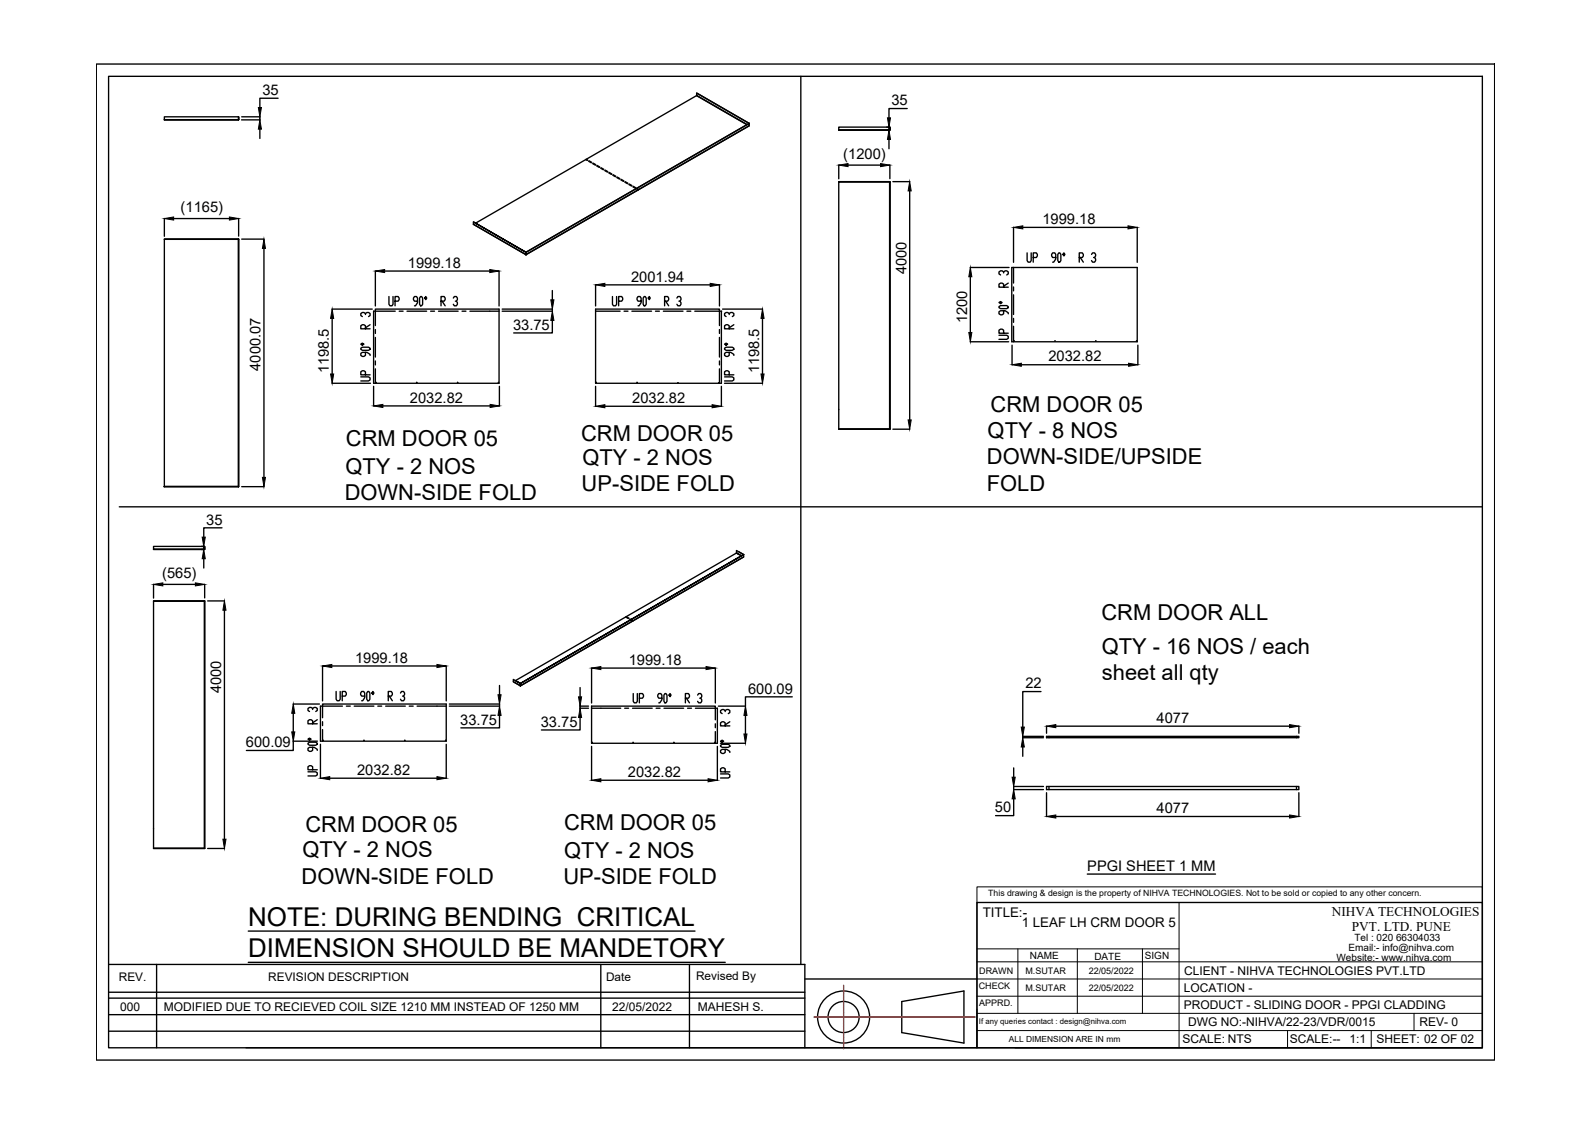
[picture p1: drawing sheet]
<svg xmlns="http://www.w3.org/2000/svg" width="297mm" height="210mm" viewBox="0 0 297 210" stroke-linecap="round" stroke-linejoin="round" font-family="sans-serif">
<!-- layer: 0 -->
<g fill="none" stroke="#000" stroke-width=".25">
<path d="M18 12h261.4v186.1h-261.4zM20.3 14.3h256.8v181.5h-256.8zM52 18.4h-3.4v1.7M130.2 17.8v.1M130.2 17.4l9.8 5.7M149.7 14.3v166M30.7 21.8h13.9v.6h-13.9zM30.7 22.4h.1M44.6 22.4h-13.9M44.6 21.8v.6zM44.6 22.4h.1M45.1 22.4h3.5"/>
<path d="M45.2 21.8h3.4M48.6 21.8v.6M48.6 24.1v1.8M109.5 29.8l.3 .2M109.6 29.7l.3 .2M110 30.2l.5 .2M110.1 30l.5 .3M110.8 30.6l.5 .3M110.8 30.5l.6 .3M111.5 31l.5 .3M111.6 30.9l.5 .3M112.3 31.5l.5 .2"/>
<path d="M112.4 31.3l.5 .3M113.1 31.9l.4 .3M113.1 31.8l.5 .3M113.8 32.3l.5 .3M113.9 32.2l.5 .3M114.6 32.8l.5 .2M114.6 32.6l.5 .3M115.3 33.2l.5 .3M115.4 33.1l.5 .3M116.1 33.6l.5 .3M116.1 33.5l.5 .3M116.8 34.1l.5 .2"/>
<path d="M116.9 34l.5 .2M117.6 34.5l.5 .3M117.6 34.4l.5 .3M118.3 34.9l.5 .3M118.4 34.8l.5 .3M119.1 35.4l.2 .1M119.1 35.3l.3 .1M139.6 23.3l-9.4-5.4-41.3 23.8M140 23.1h.1M140 23.1l-9.8-5.7v.4l9.5 5.5M140 23.1l-41.7 24M140 23.5l-41.7 24.1-9.8-5.7"/>
<path d="M156.8 23.8h9.5v.5h-9.5zM156.8 24.3h9.5zM156.8 34h9.5v46.2h-9.5h9.5M156.8 30.8v2.6M158.5 30.9h6.1M165.8 23.8h.4v.5h-.5M166.2 26.1v1.7M166.3 24.3v-.5v.5M166.3 34h-9.5M166.3 34h-9.5v46.2h9.5M166.3 30.8v2.6M166.9 34h3.2"/>
<path d="M169.6 20.3h-3.4v1.7M170.1 35.7v42.8M30.7 44.7h13.9zM30.7 40.8v3.4M32.5 40.9h10.4M44.6 44.7v46.3h-13.9M44.6 44.7h.1M44.6 44.7v46.3M44.6 44.7h-13.9v46.3M44.6 40.8v3.3M45.2 44.7h4.2M49.3 46.4v42.8"/>
<path d="M62.1 57.8h7.5M62.1 59.5v10.4M68.3 58.8v-.2l-.3-.2h-.3l-.3 .2v.4l.3 .2M68.3 58.6l.3-.2 .6 .2v.4l-.3 .2M70.2 50.7v6.5M71.9 50.7h19.7M72.7 55.4v1.5l.2 .3h.4l.2-.3v-1.5M73.9 56.3h.5l.2-.3-.2-.6h-.5v1.8M73.9 58.2h-4.1v13.4h23.5v-13.8h-23.1v3.1M74.6 58.2h.8M76.1 58.2h3.7M78.1 56.3h-.6l-.2-.3 .2-.6h.4l.2 .3v.9l-.4 .6h-.2"/>
<path d="M78.6 55.4h.2l.2 .3v1.2l-.2 .3h-.2l-.2-.3v-1.2zM79.6 55.4l.2 .3-.2 .3-.2-.3zM80.5 58.2h.7M82 58.2h3.6M82.4 56.3h.6l.2-.3-.2-.6h-.6v1.8M82.6 56.3l.6 .9M84.7 55.7l.2-.3h.4l.2 .3v.3l-.2 .3h-.2M85.3 56.3l.2 .3-.2 .6h-.4l-.2-.3M86.4 58.2h.7M87.8 58.2h5.5M88.5 41.5l9.8 5.6zM88.5 41.5v.4l9.8 5.7v-.5"/>
<path d="M93.3 50.7v6.5M93.9 58.2h9.4M93.9 57.8h9.4M98.3 47.1v.5M98.3 47.6h.1M98.3 47.1l41.7-24v.4l-41.7 24.1zM103.3 59.9v2.3h-7.3M103.3 54.3v1.7M103.3 57.8v.4M111.3 58.2h4.6M111.3 53.2v4M113.1 53.2h19.7"/>
<path d="M114.5 55.4v1.5l.2 .3h.4l.2-.3v-1.5M115.6 56.3h.6l.2-.3-.2-.6h-.6v1.8M116.7 58.2h.7M118.1 58.2h3.7M119.8 56.3h-.5l-.2-.3 .2-.6h.4l.1 .3v.9l-.3 .6h-.2M120.4 55.4h.2l.2 .3v1.2l-.2 .3h-.2l-.2-.3v-1.2zM121.4 55.4l.2 .3-.2 .3-.2-.3zM122.5 58.2h.8M124 58.2h3.7M124.2 56.3h.6l.2-.3-.2-.6h-.6v1.8M124.4 56.3l.6 .9M126.5 55.7l.2-.3h.4l.2 .3v.3l-.2 .3h-.2"/>
<path d="M127.1 56.3l.2 .3-.2 .6h-.4l-.2-.3M128.4 58.2h.7M129.9 58.2h5M134.5 53.2v4M134.9 58.2v13.4h-23.6v-13.8h23.2v3.1M135.1 57.8h7.5M136.3 58.8v-.2l-.3-.2h-.3l-.3 .2v.4l.3 .2M136.3 58.6l.3-.2 .6 .2v.4l-.3 .2M142.5 59.5v10.4M181.4 50h7.2M181.4 51.7v10.4M186.7 57.3l.3-.2h1.2l.3 .2v.2l-.3 .2h-1.2l-.3-.2z"/>
<path d="M186.7 56.5l.3-.1 .3 .1-.3 .2zM187.6 58.1v.6l-.3 .1-.6-.1v-.4l.3-.2h.9l.6 .4v.2M187.6 53.7v-.6l-.3-.2-.6 .2v.6h1.8M187.6 51v-.2l-.3-.2h-.3l-.3 .2v.4l.3 .2M187.6 50.8l.3-.2h.3l.3 .2v.4l-.3 .2M188.5 52.9l-.9 .6M189.1 50h23.5v13.9h-23.5zM189.5 42.5v6.5M189.5 50v2.9M189.5 53.6v.8M189.5 55.1v3.7M189.5 59.5v.8"/>
<path d="M191.2 42.5h19.7M192 47.3v1.4l.2 .3h.4l.2-.3v-1.4M193.1 48.1h.6l.2-.3-.2-.5h-.6v1.7M197.4 48.1h-.6l-.2-.3 .2-.5h.4l.2 .3v.8l-.4 .6h-.2M197.9 47.3h.2l.2 .3v1.1l-.2 .3h-.2l-.2-.3v-1.1zM198.9 47.3l.2 .3-.2 .2-.2-.2zM201.8 48.1h.5l.2-.3-.2-.5h-.5v1.7M201.9 48.1l.6 .9M204 47.6l.2-.3h.4l.2 .3-.2 .5h-.2M204.6 48.1l.2 .3-.2 .6h-.4l-.2-.3M212.6 42.5v6.5M62.1 71.6h7.2"/>
<path d="M67.4 70.4h1.5l.3 .2v.4l-.3 .2h-1.5M67.4 65.1l.3-.2h1.2l.3 .2v.2l-.3 .2h-1.2l-.3-.2zM67.4 64.3l.3-.2 .3 .2-.3 .2zM68.3 70.1v-.6l-.3-.2-.6 .2v.6h1.8M68.3 65.9v.5l-.3 .2-.6-.2v-.3l.3-.2h.9l.6 .3v.2M68.3 61.5v-.6l-.3-.2-.6 .2v.6h1.8M69.2 60.7l-.9 .6M69.8 72.2v3.7M70.2 61.6v.7M70.2 63.1v3.6M70.2 67.5v.7M70.2 68.9v2.7"/>
<path d="M71.6 75.9h20M93.4 72.2v3.7M111.3 72.2v3.7M113.1 75.9h20M134.5 61.6v.7M134.5 63.1v3.6M134.5 67.5v.7M134.5 68.9v2.7M134.9 72.2v3.7M135.4 71.6h7.2M135.4 70.4h1.5l.3 .2v.4l-.3 .2h-1.5M135.4 65.1l.3-.2h1.2l.3 .2v.2l-.3 .2h-1.2l-.3-.2z"/>
<path d="M135.4 64.3l.3-.2 .3 .2-.3 .2zM136.3 70.1v-.6l-.3-.2-.6 .2v.6h1.8M136.3 65.9v.5l-.3 .2-.6-.2v-.3l.3-.2h.9l.6 .3v.2M136.3 61.5v-.6l-.3-.2-.6 .2v.6h1.8M137.2 60.7l-.9 .6M156.8 76.5v.1M181.4 63.9h7.2M186.7 62.7h1.5l.3 .2v.3l-.3 .2h-1.5M187.6 62.3v-.6l-.3-.2-.6 .2v.6h1.8M189.2 64.5v3.7M189.5 61v2.9M190.9 68.2h20.1"/>
<path d="M212.7 64.5v3.7M22.3 94.7h254.8M41.5 98.7h-3.4v1.7M44.5 90.9l.1 .1M44.5 90.9h.1M44.5 90.9l-13.8 .1M44.6 91h.1M45.2 91h4.2M166.3 80.2v-46.2v46.2M166.3 80.2h.1M166.9 80.2h3.2M28.7 102.1h9.5v.6h-9.5z"/>
<path d="M28.7 102.7h9.5zM28.7 109.2v2.6M28.7 112.3h9.5v46.3M30.4 109.2h6.1M37.7 102.1h.4v.6h-.5M38.1 104.4v1.8M38.2 112.4l.1 46.2-9.6-.1 9.5 .1zM38.2 112.3l-9.5 .1M38.2 102.7v-.6l.1 .6M38.3 112.3l-9.6 .1v46.2l9.5-.1M38.3 109.2v2.6M38.8 112.3h3.2"/>
<path d="M42 114.1v42.8M117 115.3l.5 .3M117.1 115.3l.5 .3M117.7 115.8l.6 .3M117.8 115.7l.6 .3M137.7 103.3l.4 .3M137.7 103.3v-.4l1.3 .8M137.7 103.3l.9 .6M138.1 103.1l.9 .6M138.6 103.9l-.9-.5-41.3 23.8 .9 .5-1.3-.7v.4l1.3 .8M139 103.7l-41.7 24v.5v-.5l41.7-24v.4l-41.7 24.1M139 104.1l-41.7 24.1"/>
<path d="M139 103.7h.1M54.8 131.6h4.9M54.8 133.3v3.5M57.6 138.9l.3-.2h1.1l.3 .2v.2l-.3 .2h-1.1l-.3-.2zM57.6 138.2l.3-.2 .3 .2-.3 .1zM58.4 139.7v.6l-.2 .1-.6-.1v-.4l.3-.2h.8l.6 .4v.2M58.4 135.3v-.6l-.2-.2-.6 .2v.6h1.7M58.4 132.6v-.2l-.2-.2h-.3l-.3 .2v.4l.3 .2M58.4 132.4l.3-.2 .6 .2v.4l-.3 .2M59.3 134.5l-.9 .6M59.3 138.5h-4.5v1.8h-8.7M59.9 139.1v6.4"/>
<path d="M60.3 124.5v6.5M60.3 134.9v.7M60.3 136.4v2.1M62 124.5h19.7M62.8 129.2v1.5l.2 .3h.4l.2-.3v-1.5M64 130.1h.5l.2-.3-.2-.6h-.5v1.8M64 132h-4.1v6.5h23.5v-6.9h-23.1v2.6M64.7 132h.8M66.2 132h3.7M68.2 130.1h-.6l-.2-.3 .2-.6h.4l.2 .3v.9l-.4 .6h-.2M68.7 129.2h.3l.1 .3v1.2l-.1 .3h-.3l-.1-.3v-1.2zM69.7 129.2l.2 .3-.2 .3-.2-.3z"/>
<path d="M70.6 132h.8M72.1 132h3.7M72.6 130.1h.6l.1-.3-.1-.6h-.6v1.8M72.8 130.1l.5 .9M74.9 129.5l.2-.3h.3l.2 .6-.2 .3h-.2M75.4 130.1l.2 .3-.2 .6h-.3l-.2-.3M76.5 132h.7M78 132h5.4M83.4 124.5v6.5M83.4 139.1v6.4M84 132h9.4M84 131.6h9.4"/>
<path d="M93.4 133.7v2.3h-7.3M93.4 128.1v1.8M93.4 131.6v.4M96 127.4l1.3 .8M97.3 127.7v.5zM97.3 128.2h.1M108.4 134.1v2.3h-7.2M108.4 128.5v1.7M110 132h-1.6v.4h1.6M110.6 132.4h5.4M110.6 124.9v6.5M110.6 139.5v6.4"/>
<path d="M112.3 124.9h19.7M116.8 132.4h.7M118.2 132.4h3.7M118.4 129.6v1.5l.2 .3h.3l.2-.3v-1.5M119.5 130.5h.6l.2-.3-.2-.6h-.6v1.8M122.7 132.4h.7M123.7 130.5h-.6l-.1-.3 .1-.6h.4l.2 .3v.9l-.4 .6h-.2M124.1 132.4h3.7M124.3 129.6h.2l.2 .3v1.2l-.2 .3h-.2l-.2-.3v-1.2zM125.3 129.6l.1 .3-.1 .3-.2-.3zM128.1 130.5h.6l.2-.3-.2-.6h-.6v1.8M128.3 130.5l.6 .9"/>
<path d="M128.5 132.4h.8M130 132.4h4.1v6.5h-23.5v-6.9h23.1v2.5M130.4 129.9l.2-.3h.4l.2 .6-.2 .3h-.2M131 130.5l.2 .3-.2 .6h-.4l-.2-.3M133.7 124.9v6.5M133.7 135.3v.7M133.7 136.7v2.2M134.1 139.5v6.4M134.7 138.9h4.7M134.7 139.3l.3-.2h1.1l.3 .2v.2l-.3 .2h-1.1l-.3-.2zM134.7 138.5l.3-.2 .3 .2-.3 .2zM135.6 135.7v-.6l-.3-.2-.6 .2v.6h1.7"/>
<path d="M135.6 133v-.2l-.3-.2-.6 .2v.4l.3 .2M135.6 132.8l.3-.2 .5 .2v.4l-.3 .2M136.4 134.9l-.8 .6M139.4 133.7v3.5M148.1 130.2h-8.7v1.8h-5.1M191.2 139.6v1.8M194.6 129.3h-3.4v6.6M195.1 137.6h-3.9v.3h3.9M195.6 137.6h47.2v.3h-47.2zM195.6 135.7v1.4M196.1 137.6v.3M197.4 135.7h43.7"/>
<path d="M242.4 137.6v.3M242.8 135.7v1.4M28.7 154.9h.1M38.2 158.5l.1 .1M38.8 158.6h3.2M57.6 144.3h1.4l.3 .2v.3l-.3 .2h-1.4M58.4 143.9v-.6l-.2-.2-.6 .2v.6h1.7M61.6 145.5h20.1M112.3 145.8h20.1M134.7 144.7h1.4l.3 .1v.4l-.3 .2h-1.4M135.6 144.3v-.6l-.3-.2-.6 .2v.6h1.7M135.6 140.1v.5l-.3 .2-.6-.2v-.3l.3-.2h.9l.5 .4v.1"/>
<path d="M189.5 147h5.6M189.5 147.6h5.6M189.5 149.3v3.2h-3.4M189.5 143.5v1.8M189.5 147v.6M195.6 147h47.2v.6h-47.2zM195.6 148.2v4.4M196.1 147v.6M197.4 152.6h43.7M242.4 147v.6M242.8 148.2v4.4M46.4 174h83.5"/>
<path d="M46.4 179.9h89.2M182.6 168.7h94.5v27.1h-94.5zM203.3 163.4h23.9M20.3 180.3h130.2v15.5h-104.5M20.3 192.7h130.2M20.3 185.5h130.2M20.3 189.7h130.2M20.3 186.6h130.2M29.3 180.3v15.5M112.3 180.3v15.5M128.9 180.3v15.5M150.5 195.8h32.1"/>
<path d="M150.5 183h32.1M168.6 187.2l11.6-2v9.8l-11.6-2zM189.8 195.8h87.3"/>
<circle cx="70.3" cy="71.5" r=".03"/>
<circle cx="77.9" cy="71.5" r=".03"/>
<circle cx="85.5" cy="71.5" r=".03"/>
<circle cx="93.2" cy="71.5" r=".03"/>
<circle cx="111.4" cy="71.5" r=".03"/>
<circle cx="119.1" cy="71.5" r=".03"/>
<circle cx="126.7" cy="71.5" r=".03"/>
<circle cx="134.4" cy="71.5" r=".03"/>
<circle cx="189.6" cy="63.7" r=".03"/>
<circle cx="197.2" cy="63.7" r=".03"/>
<circle cx="204.8" cy="63.7" r=".03"/>
<circle cx="212.5" cy="63.7" r=".03"/>
<circle cx="60.4" cy="138.4" r=".03"/>
<circle cx="68" cy="138.4" r=".03"/>
<circle cx="75.7" cy="138.4" r=".03"/>
<circle cx="83.3" cy="138.4" r=".03"/>
<circle cx="110.7" cy="138.8" r=".03"/>
<circle cx="118.3" cy="138.8" r=".03"/>
<circle cx="126" cy="138.8" r=".03"/>
<circle cx="133.6" cy="138.8" r=".03"/>
<circle cx="157.7" cy="190.1" r="4.9"/>
<circle cx="157.7" cy="190.1" r="2.91"/>
</g>
<g fill="none" stroke="#000" stroke-width=".19">
<path d="M182.6 165.8h94.5v2.9h-94.5zM182.6 179.8h94.5M182.6 168.7v27.1M182.6 177.4h37.8M184.2 168.7h92.9M190.3 177.4v12M201.4 177.4v12M213.6 177.4v12M220.4 168.7v27.1M182.6 189.4h94.5M182.6 186.2h94.5M182.6 183h94.5"/>
<path d="M182.6 192.6h94.5M240.7 192.6v3.2M256.3 192.6v3.2M264.3 189.4v3.2"/>
</g>
<g fill="none" stroke="#f00" stroke-width=".25">
<path d="M152.2 190.1h.2M152.5 190.1h.1M152.7 190.1h.3M153.1 190.1h.1M153.2 190.1h.4M153.7 190.1h.1M153.8 190.1h.4M154.3 190.1h.1M154.4 190.1h.4M154.9 190.1h.1M155 190.1h.4M155.4 190.1h.1"/>
<path d="M155.6 190.1h.4M156 190.1h.1M156.2 190.1h.3M156.6 190.1h.1M156.8 190.1h.3M157.2 190.1h.1M157.4 190.1h.3M157.7 184.2v.2M157.7 184.5v.1M157.7 184.6v.4M157.7 185.1h.1M157.7 185.2v.4"/>
<path d="M157.7 185.7h.1M157.7 185.8v.4M157.7 186.2v.1M157.7 186.4v.4M157.7 186.8v.1M157.7 187v.3M157.7 187.4v.1M157.7 187.6v.3M157.7 188v.1M157.7 188.2v.3M157.7 188.6v.1M157.7 188.7v.4"/>
<path d="M157.7 189.2v.1M157.7 189.3v.4M157.7 189.8h.1M157.7 189.9v.4M157.7 190.4h.1M157.7 190.5v.4M157.7 190.9v.1M157.7 191.1v.4M157.7 191.5v.1M157.7 191.7v.3M157.7 192.1v.1M157.7 192.3v.3"/>
<path d="M157.7 192.7v.1M157.7 192.8v.4M157.7 193.3v.1M157.7 193.4v.4M157.7 193.9v.1M157.7 194v.4M157.7 194.5h.1M157.7 194.6v.4M157.7 195.1h.1M157.7 195.2v.4M157.7 195.6v.1M157.7 195.8v.2"/>
<path d="M157.8 190.1h.1M157.9 190.1h.4M158.4 190.1h.1M158.5 190.1h.4M159 190.1h.1M159.1 190.1h.4M159.6 190.1h.1M159.7 190.1h.4M160.1 190.1h.1M160.3 190.1h.4M160.7 190.1h.1M160.9 190.1h.3"/>
<path d="M161.3 190.1h.1M161.5 190.1h.3M161.9 190.1h.1M162.1 190.1h.3M162.5 190.1h.1M162.6 190.1h.4M163.1 190.1h.1M163.2 190.1h.4M163.7 190.1h.1M163.8 190.1h.4M164.3 190.1h.1M164.4 190.1h.4"/>
<path d="M164.8 190.1h.1M165 190.1h.4M165.4 190.1h.1M165.6 190.1h.4M166 190.1h.1M166.2 190.1h.3M166.6 190.1h.1M166.8 190.1h.3M167.2 190.1h.1M167.3 190.1h.4M167.8 190.1h.1M167.9 190.1h.4"/>
<path d="M168.4 190.1h.1M168.5 190.1h.4M169 190.1h.1M169.1 190.1h.4M169.6 190.1h.1M169.7 190.1h.4M170.1 190.1h.1M170.3 190.1h.4M170.7 190.1h.1M170.9 190.1h.3M171.3 190.1h.1M171.5 190.1h.3"/>
<path d="M171.9 190.1h.1M172.1 190.1h.3M172.5 190.1h.1M172.6 190.1h.4M173.1 190.1h.1M173.2 190.1h.4M173.7 190.1h.1M173.8 190.1h.4M174.3 190.1h.1M174.4 190.1h.4M174.8 190.1h.1M175 190.1h.4"/>
<path d="M175.4 190.1h.1M175.6 190.1h.3M176 190.1h.1M176.2 190.1h.3M176.6 190.1h.1M176.8 190.1h.3M177.2 190.1h.1M177.3 190.1h.4M177.8 190.1h.1M177.9 190.1h.4M178.4 190.1h.1M178.5 190.1h.4"/>
<path d="M179 190.1h.1M179.1 190.1h.4M179.5 190.1h.1M179.7 190.1h.4M180.1 190.1h.1M180.3 190.1h.3M180.7 190.1h.1M180.9 190.1h.3M181.3 190.1h.1M181.5 190.1h.3M181.9 190.1h.1M182 190.1h.3"/>
</g>
<g fill="#000" stroke="#000" stroke-width=".19">
<path d="M48.6 22.4l.3 1.7h-.6zM48.3 20.1h.6l-.3 1.7zM156.8 30.9l1.7-.3v.5zM164.6 30.6l1.7 .3-1.7 .2zM166.2 24.3l.3 1.8h-.6zM165.9 22h.6l-.3 1.8zM170.1 34l.2 1.7h-.5zM30.7 40.9l1.8-.3v.5zM42.9 40.6l1.7 .3-1.7 .2zM49.3 44.7l.3 1.7h-.5zM62.1 57.8l.3 1.7h-.6zM70.2 50.7l1.7-.3v.5z"/>
<path d="M91.6 50.4l1.7 .3-1.7 .2zM103 56h.5l-.2 1.8zM103.3 58.2l.2 1.7h-.5zM111.3 53.2l1.8-.2v.5zM132.8 53l1.7 .2-1.7 .3zM142.5 57.8l.3 1.7h-.5zM181.4 50l.3 1.7h-.6zM189.5 42.5l1.7-.3v.6zM210.9 42.2l1.7 .3-1.7 .3zM61.8 69.9h.6l-.3 1.7zM69.8 75.9l1.8-.3v.6zM91.6 75.6l1.8 .3-1.8 .3z"/>
<path d="M111.3 75.9l1.8-.3v.6zM133.1 75.6l1.8 .3-1.8 .3zM142.3 69.9h.5l-.3 1.7zM169.8 78.5h.5l-.2 1.7zM181.1 62.1h.6l-.3 1.8zM189.2 68.2l1.7-.3v.6zM211 67.9l1.7 .3-1.7 .3zM49.1 89.2h.5l-.3 1.8zM28.7 109.2l1.7-.3v.6zM36.5 108.9l1.8 .3-1.8 .3zM38.1 102.7l.3 1.7h-.6zM37.8 100.4h.6l-.3 1.7z"/>
<path d="M42 112.3l.2 1.8h-.5zM54.8 131.6l.3 1.7h-.6zM54.5 136.8h.6l-.3 1.7zM60.3 124.5l1.7-.3v.6zM81.7 124.2l1.7 .3-1.7 .3zM93.1 129.9h.6l-.3 1.7zM93.4 132l.3 1.7h-.6zM108.1 130.2h.6l-.3 1.8zM108.4 132.4l.3 1.7h-.6zM110.6 124.9l1.7-.3v.6zM132 124.6l1.7 .3-1.7 .3zM139.1 137.2h.5l-.2 1.7z"/>
<path d="M139.4 132l.2 1.7h-.5zM191.2 137.9l.3 1.7h-.6zM190.9 135.9h.6l-.3 1.7zM195.6 135.7l1.8-.3v.6zM241.1 135.4l1.7 .3-1.7 .3zM41.7 156.9h.5l-.2 1.7zM59.9 145.5l1.7-.3v.5zM81.7 145.2l1.7 .3-1.7 .2zM110.6 145.8l1.7-.2v.5zM132.4 145.6l1.7 .2-1.7 .3zM189.2 145.3h.6l-.3 1.7zM189.5 147.6l.3 1.7h-.6z"/>
<path d="M195.6 152.6l1.8-.3v.6zM241.1 152.3l1.7 .3-1.7 .3z"/>
</g>
<g font-size="4.8">
<text x="46.4" y="173">NOTE: DURING BENDING CRITICAL</text>
<text x="46.4" y="178.8">DIMENSION SHOULD BE MANDETORY</text>
</g>
<g font-size="4.1">
<text x="185.2" y="77.1">CRM DOOR 05</text>
<text x="64.7" y="83.3">CRM DOOR 05</text>
<text x="108.6" y="82.4">CRM DOOR 05</text>
<text x="184.6" y="81.9">QTY - 8 NOS</text>
<text x="64.6" y="88.5">QTY - 2 NOS</text>
<text x="108.9" y="86.9">QTY - 2 NOS</text>
<text x="184.5" y="86.8">DOWN-SIDE/UPSIDE</text>
<text x="64.4" y="93.5">DOWN-SIDE FOLD</text>
<text x="108.7" y="91.8">UP-SIDE FOLD</text>
<text x="184.5" y="91.7">FOLD</text>
<text x="205.9" y="115.9">CRM DOOR ALL</text>
<text x="205.9" y="122.3">QTY - 16 NOS / each</text>
<text x="206" y="127.1">sheet all qty</text>
<text x="57.1" y="155.4">CRM DOOR 05</text>
<text x="105.4" y="155.2">CRM DOOR 05</text>
<text x="56.5" y="160.2">QTY - 2 NOS</text>
<text x="105.5" y="160.4">QTY - 2 NOS</text>
<text x="56.4" y="165.2">DOWN-SIDE FOLD</text>
<text x="105.3" y="165.3">UP-SIDE FOLD</text>
</g>
<g font-size="2.7">
<text x="49" y="17.7">35</text>
<text x="166.6" y="19.7">35</text>
<text x="157.6" y="29.7">(1200)</text>
<text x="33.8" y="39.7">(1165)</text>
<text x="194.9" y="41.9">1999.18</text>
<text x="76.2" y="50">1999.18</text>
<text x="118" y="52.6">2001.94</text>
<text x="169.4" y="51.2" transform="rotate(-90 169.4 51.2)">4000</text>
<text x="95.9" y="61.6">33.75</text>
<text x="180.8" y="60.5" transform="rotate(-90 180.8 60.5)">1200</text>
<text x="48.7" y="69.3" transform="rotate(-90 48.7 69.3)">4000.07</text>
<text x="61.5" y="69.8" transform="rotate(-90 61.5 69.8)">1198.5</text>
<text x="141.9" y="69.8" transform="rotate(-90 141.9 69.8)">1198.5</text>
<text x="196" y="67.6">2032.82</text>
<text x="76.6" y="75.3">2032.82</text>
<text x="118.2" y="75.3">2032.82</text>
<text x="38.6" y="98">35</text>
<text x="30.3" y="108.1">(565)</text>
<text x="66.4" y="123.9">1999.18</text>
<text x="117.5" y="124.3">1999.18</text>
<text x="41.3" y="129.6" transform="rotate(-90 41.3 129.6)">4000</text>
<text x="139.8" y="129.6">600.09</text>
<text x="191.7" y="128.7">22</text>
<text x="86" y="135.4">33.75</text>
<text x="101.1" y="135.8">33.75</text>
<text x="216.2" y="135.1">4077</text>
<text x="46" y="139.7">600.09</text>
<text x="66.8" y="144.8">2032.82</text>
<text x="117.4" y="145.2">2032.82</text>
<text x="186" y="151.8">50</text>
<text x="216.2" y="152">4077</text>
<text x="203.3" y="162.8">PPGI SHEET 1 MM</text>
</g>
<g font-size="2.5">
<text x="183.7" y="171.4">TITLE:-</text>
<text x="191" y="173.2">1 LEAF LH CRM DOOR 5</text>
<text x="249" y="171.3">NIHVA TECHNOLOGIES</text>
<text x="252.7" y="174.1">PVT. LTD. PUNE</text>
</g>
<g font-size="2.2">
<text x="22.2" y="183.4">REV.</text>
<text x="50.1" y="183.4">REVISION DESCRIPTION</text>
<text x="113.3" y="183.4">Date</text>
<text x="130.1" y="183.2">Revised By</text>
<text x="221.3" y="185.4">LOCATION -</text>
<text x="221.3" y="182.2">CLIENT - NIHVA TECHNOLOGIES PVT.LTD</text>
<text x="22.5" y="189">000</text>
<text x="30.6" y="189">MODIFIED DUE TO RECIEVED COIL SIZE 1210 MM INSTEAD OF 1250 MM</text>
<text x="114.4" y="189">22/05/2022</text>
<text x="130.4" y="189.1">MAHESH S.</text>
<text x="221.3" y="188.6">PRODUCT - SLIDING DOOR - PPGI CLADDING</text>
<text x="222.1" y="191.8">DWG NO:-NIHVA/22-23/VDR/0015</text>
<text x="265.4" y="191.8">REV- 0</text>
<text x="221" y="195">SCALE: NTS</text>
<text x="241.1" y="195">SCALE:--</text>
<text x="252.2" y="195">1:1</text>
<text x="257.3" y="195">SHEET: 02 OF 02</text>
</g>
<g font-size="1.9">
<text x="192.5" y="179.3">NAME</text>
<text x="204.6" y="179.4">DATE</text>
<text x="214" y="179.2">SIGN</text>
<text x="249.8" y="179.6">Website:- www.nihva.com</text>
<text x="252.1" y="177.8">Email:- info@nihva.com</text>
<text x="253.2" y="176">Tel : 020 66304033</text>
</g>
<g font-size="1.7">
<text x="183" y="184.9">CHECK</text>
<text x="183" y="182.1">DRAWN</text>
<text x="191.7" y="185.2">M.SUTAR</text>
<text x="191.7" y="182">M.SUTAR</text>
<text x="203.5" y="182">22/05/2022</text>
<text x="203.5" y="185.2">22/05/2022</text>
<text x="183" y="188.1">APPRD.</text>
</g>
<g font-size="1.6">
<text x="184.7" y="167.6">This drawing &amp; design is the property of NIHVA TECHNOLOGIES. Not to be sold or copied to any other concern.</text>
<text x="188.6" y="194.8">ALL DIMENSION ARE IN mm</text>
</g>
<text font-size="1.5" x="183" y="191.4">If any queries contact : design@nihva.com</text>
</svg>
